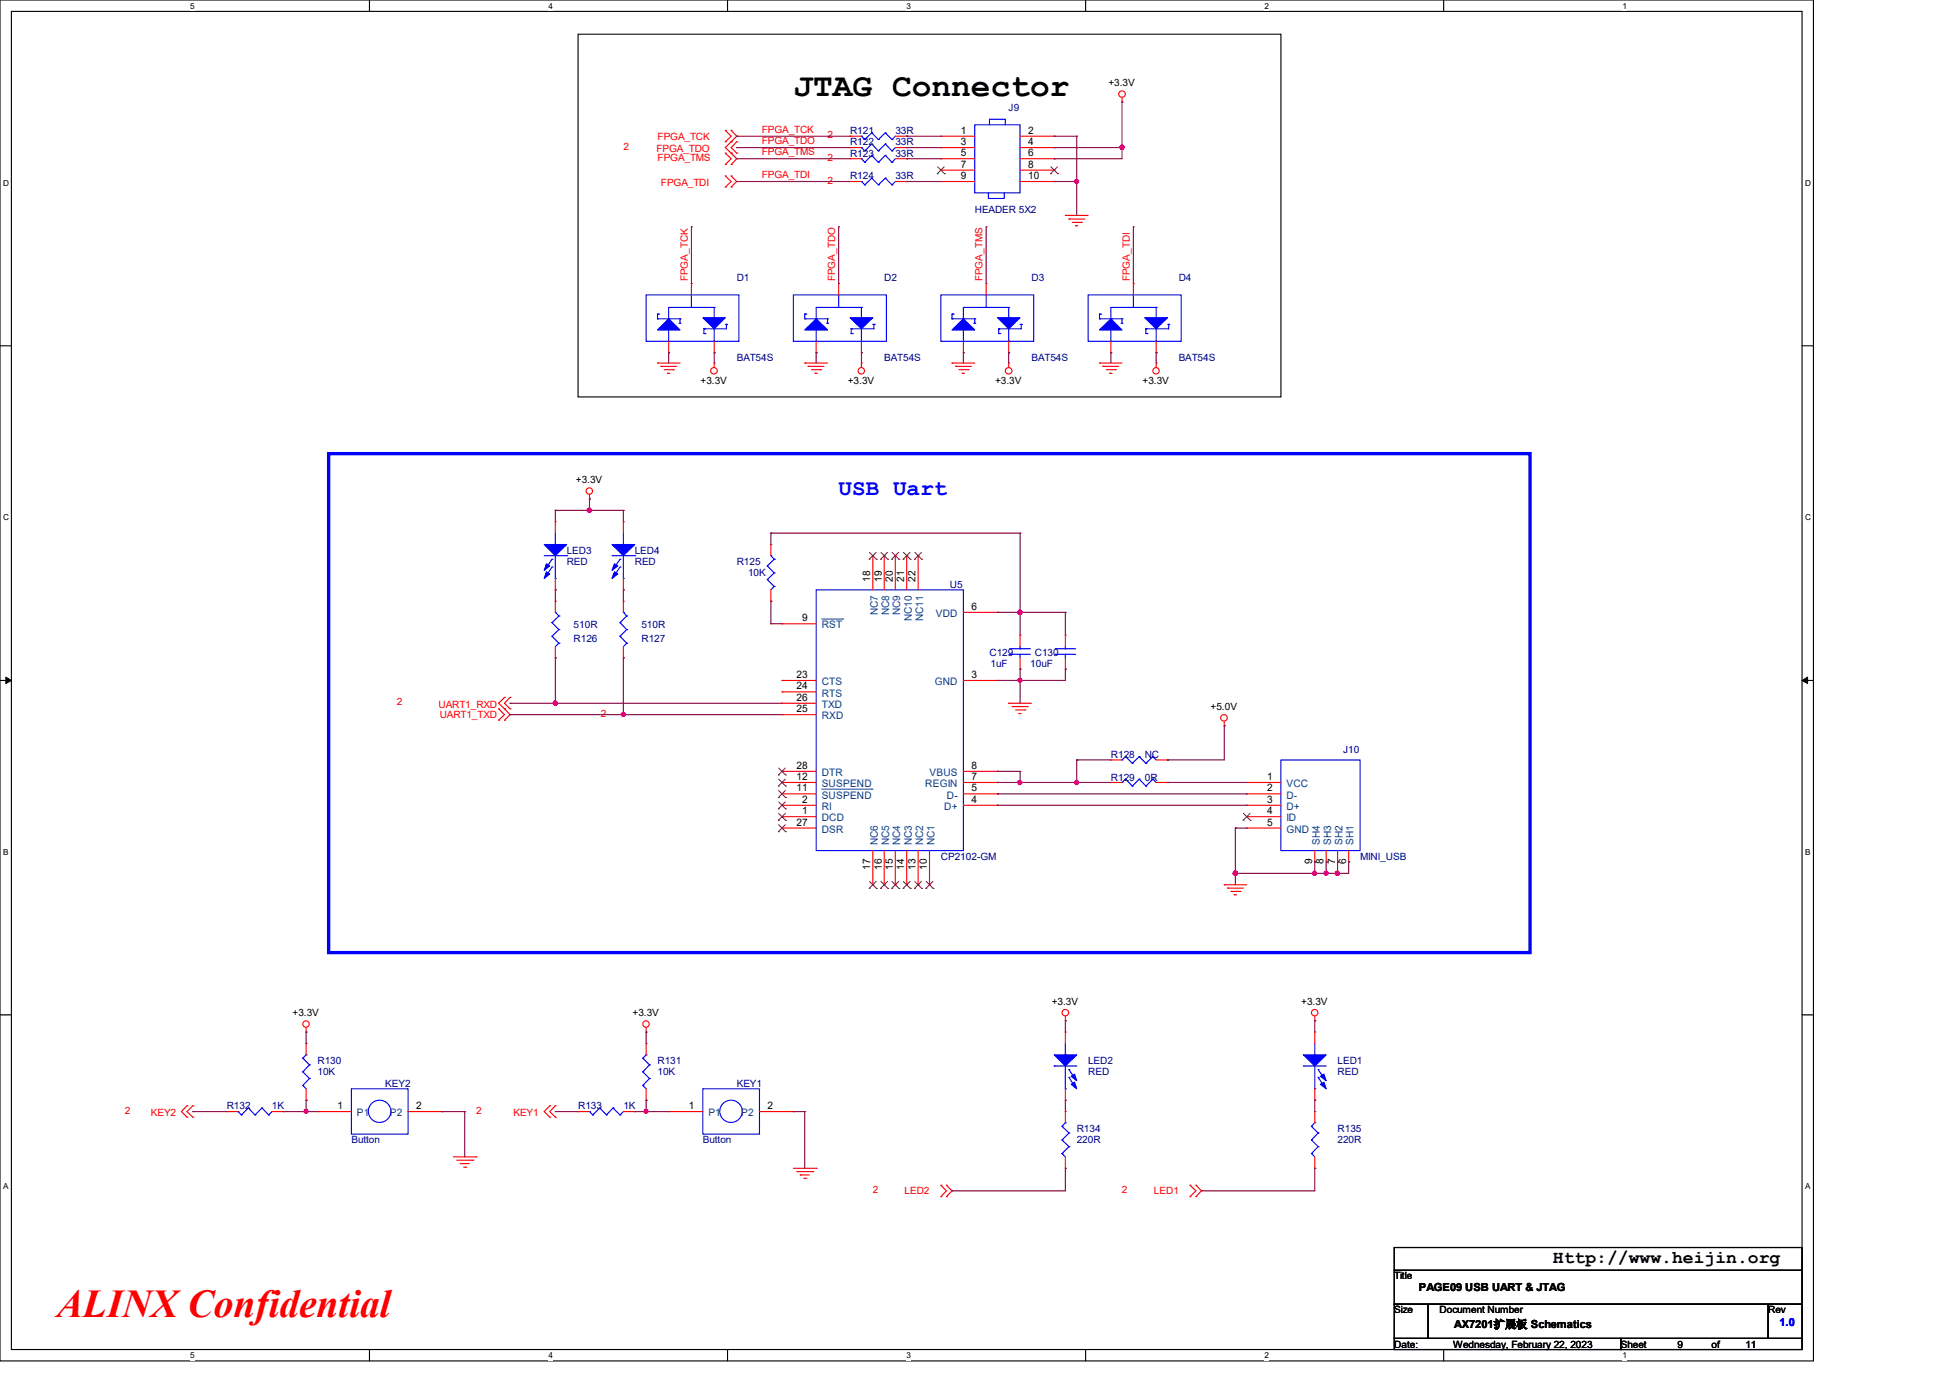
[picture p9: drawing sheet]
<svg xmlns="http://www.w3.org/2000/svg" width="297mm" height="210mm" viewBox="0 0 297 210" stroke-linecap="round" stroke-linejoin="round" font-family="sans-serif">
<path d="M0 0h276.4v207.3h-276.4zM1.7 1.7h272.9v203.8h-272.9z" fill="none" stroke="#000" stroke-width=".17"/>
<g fill="#fff">
<path d="M29 .2h.7v1.4h-.7z"/>
<path d="M29 205.7h.7v1.4h-.7z"/>
</g>
<path d="M56.3 0v1.7M56.3 205.5v1.8" fill="none" stroke="#000" stroke-width=".17"/>
<g fill="#fff">
<path d="M83.6 .2h.6v1.4h-.6z"/>
<path d="M83.6 205.7h.6v1.4h-.6z"/>
</g>
<path d="M110.9 0v1.7M110.9 205.5v1.8" fill="none" stroke="#000" stroke-width=".17"/>
<g fill="#fff">
<path d="M138.1 .2h.7v1.4h-.7z"/>
<path d="M138.1 205.7h.7v1.4h-.7z"/>
</g>
<path d="M165.4 0v1.7M165.4 205.5v1.8" fill="none" stroke="#000" stroke-width=".17"/>
<g fill="#fff">
<path d="M192.7 .2h.7v1.4h-.7z"/>
<path d="M192.7 205.7h.7v1.4h-.7z"/>
</g>
<path d="M220 0v1.7M220 205.5v1.8" fill="none" stroke="#000" stroke-width=".17"/>
<g fill="#fff">
<path d="M247.3 .2h.6v1.4h-.6z"/>
<path d="M247.3 205.7h.6v1.4h-.6z"/>
<path d="M.5 27.2h.9v1.4h-.9z"/>
<path d="M275.1 27.2h.9v1.4h-.9z"/>
<path d="M.5 78.1h.9v1.4h-.9z"/>
<path d="M275.1 78.1h.9v1.4h-.9z"/>
</g>
<path d="M0 52.7h1.7M274.6 52.7h1.8" fill="none" stroke="#000" stroke-width=".17"/>
<g fill="#fff">
<path d="M.5 129.1h.8v1.4h-.8z"/>
<path d="M275.1 129.1h.8v1.4h-.8z"/>
</g>
<path d="M0 103.6h1.7M274.6 103.6h1.8" fill="none" stroke="#000" stroke-width=".17"/>
<path d="M.9 103.1l.8 .5-.8 .5zM274.6 103.6l.9-.5v1z" fill="#000" stroke="#000" stroke-width=".15"/>
<g fill="#fff">
<path d="M.5 180h.8v1.4h-.8z"/>
<path d="M275.1 180h.8v1.4h-.8z"/>
</g>
<path d="M88.1 5.2h107.1v55.3h-107.1zM0 154.6h1.7M274.6 154.6h1.8M212.5 190h62.1v3.5h-62.1zM212.5 193.5h62.1v5.1h-62.1zM212.5 198.6h5.1v5.2h-5.1zM217.6 198.6h51.9v5.2h-51.9zM269.5 198.6h5.1v5.2h-5.1zM212.5 203.8h34.5v1.7h-34.5zM247 203.8h27.6v1.7h-27.6z" fill="none" stroke="#000" stroke-width=".17"/>
<path d="M50.1 69.1h183.1v76h-183.1z" fill="none" stroke="#00f" stroke-width=".51"/>
<g fill="none" stroke="#f00" stroke-width=".17">
<path d="M110.5 19.9h.1M110.5 19.9l.9 .8-.9 .9M111.4 19.9h.1M111.4 19.9l.9 .8-1.8 1.8 .9 .8M171 15.5h.1M171 14.9v.6M110.5 21.6h.1M110.5 25.1h.1M110.5 23.3h.1M110.5 28.5h.1M110.5 26.8h.1M110.5 23.3l.9 .9-.9 .9"/>
<path d="M110.5 26.8l.9 .8-.9 .9M111.4 21.6h.1M111.4 23.3h.1M111.4 25.1h.1M111.4 26.8h.1M111.4 28.5h.1M111.4 23.3l.9 .9-.9 .9M111.4 26.8l.9 .8-.9 .9M112.3 21.6h.1M112.3 23.3h.1M112.3 21.6l-.9 .9 .9 .8M129.5 22.5h.1"/>
<path d="M129.5 24.2h.1M129.5 20.7h.1M129.5 27.6h.1M129.5 22.5h1.8M129.5 24.2h1.8M129.5 20.7h1.8M129.5 27.6h1.8M136.4 22.5h1.8M136.4 24.2h1.8M136.4 20.7h1.8M136.4 27.6h1.8M138.2 22.5h.1"/>
<path d="M138.2 24.2h.1M138.2 20.7h.1M138.2 27.6h.1M143.4 20.7h.1M143.4 22.5h.1M143.4 24.2h.1M143.4 25.9h.1M143.4 27.6h.1M143.4 22.5h5.1M143.4 24.2h5.1M143.4 20.7h5.1M143.4 25.9h5.1"/>
<path d="M143.4 27.6h5.1M155.4 22.5h5.3M155.4 24.2h5.3M155.4 20.7h5.3M155.4 25.9h5.3M155.4 27.6h5.3M160.7 20.7h.1M160.7 22.5h.1M160.7 24.2h.1M160.7 25.9h.1M160.7 27.6h.1M162.3 32.8h.1"/>
<path d="M162.3 32.8h3.5M162.9 33.4h.1M162.9 33.4h2.4M163.4 33.9h1.4M163.9 34.4h.1M163.9 34.4h.4M164.8 33.9h.1M100.2 55.3h.1M100.2 55.3h3.4M100.7 55.8h.1M100.7 55.8h2.4M101.2 56.3h1.4"/>
<path d="M101.7 56.9h.1M101.7 56.9h.4M101.9 53.7h.1M101.9 52v1.7M102.6 56.3h.1M105.4 43.2h.1M105.4 43.2v1.7M108.8 55.3h.1M108.8 53.7h.1M108.8 52v1.7M108.8 55.3v.7M122.6 55.3h.1"/>
<path d="M122.6 55.3h3.5M123.1 55.8h.1M123.1 55.8h2.5M123.7 56.3h1.4M124.2 56.9h.1M124.2 56.9h.3M124.4 53.7h.1M124.4 52v1.7M125.1 56.3h.1M127.8 43.2h.1M127.8 43.2v1.7M131.3 55.3h.1"/>
<path d="M131.3 53.7h.1M131.3 52v1.7M131.3 55.3v.7M145.1 55.3h.1M145.1 55.3h3.4M145.6 55.8h.1M145.6 55.8h2.4M146.1 56.3h1.4M146.6 56.9h.1M146.6 56.9h.4M146.8 53.7h.1M146.8 52v1.7"/>
<path d="M147.5 56.3h.1M150.3 43.2h.1M150.3 43.2v1.7M153.7 55.3h.1M153.7 53.7h.1M153.7 52v1.7M153.7 55.3v.7M167.6 55.3h.1M167.6 55.3h3.4M168.1 55.8h.1M168.1 55.8h2.4M168.6 56.3h1.4"/>
<path d="M169.1 56.9h.1M169.1 56.9h.4M169.3 53.7h.1M169.3 52v1.7M170 56.3h.1M172.7 43.2h.1M172.7 43.2v1.7M176.2 55.3h.1M176.2 53.7h.1M176.2 52v1.7M176.2 55.3v.7M84.6 79.5h.1"/>
<path d="M84.6 79.5v1.7M89.8 76h.1M89.8 75.3v.7M95 79.5h.1M95 79.5v1.7M84.6 91.6h.1M84.6 89.8h.1M84.6 88.1v1.7M84.6 91.6v1.7M84.6 98.5v1.7M95 91.6h.1M95 89.8h.1"/>
<path d="M95 88.1v1.7M95 91.6v1.7M95 98.5v1.7M117.5 91.6h.1M117.5 82.9h.1M117.5 82.9v1.7M117.5 89.8v1.8M119.2 95h.1M119.2 95h5.2M133 84.6h.1M133 84.6v5.2M134.7 84.6h.1"/>
<path d="M134.7 84.6v5.2M136.4 84.6h.1M136.4 84.6v5.2M138.2 84.6h.1M138.2 84.6v5.2M139.9 84.6h.1M139.9 84.6v5.2M146.8 93.3h5.2M152 93.3h.1M155.4 96.7h.1M155.4 96.7v1.8M162.3 96.7h.1"/>
<path d="M162.3 96.7v1.8M76 109.7h.1M76 107.9h.1M76 107.9l.9 .9-.9 .9M76.9 107.9h.1M76.9 109.7h.1M76.9 106.2h.1M76.9 107.9l.8 .9-.8 .9M76.9 106.2l-.9 .9 .9 .8M77.7 106.2h.1M77.7 107.9h.1M77.7 106.2l-.8 .9 .8 .8"/>
<path d="M84.6 100.2h.1M95 100.2h.1M119.2 119.2h.1M119.2 103.6h.1M119.2 105.4h.1M119.2 108.8h.1M119.2 107.1h.1M119.2 117.5h.1M119.2 107.1h5.2M119.2 119.2h5.2M119.2 103.6h5.2M119.2 117.5h5.2"/>
<path d="M119.2 105.4h5.2M119.2 108.8h5.2M146.8 119.2h5.2M146.8 103.6h5.2M146.8 117.5h5.2M152 103.6h.1M152 119.2h.1M152 117.5h.1M153.7 107.1h.1M153.7 107.1h3.5M154.3 107.6h.1M154.3 107.6h2.4"/>
<path d="M154.8 108.1h1.4M155.3 108.7h.1M155.3 108.7h.3M155.4 101.9h.1M155.4 100.2v1.7M156.2 108.1h.1M162.3 101.9h.1M162.3 100.2v1.7M169.3 119.2h.1M169.3 115.7h.1M169.3 119.2h1.7M169.3 115.7h1.7"/>
<path d="M176.2 119.2h1.7M176.2 115.7h1.7M177.9 119.2h.1M177.9 115.7h.1M186.6 110.5h.1M186.6 109.9v.6M190 119.2h.1M190 119.2h5.2M119.2 124.4h.1M119.2 122.6h.1M119.2 120.9h.1M119.2 126.1h.1"/>
<path d="M119.2 120.9h5.2M119.2 122.6h5.2M119.2 124.4h5.2M119.2 126.1h5.2M133 134.7h.1M133 129.5v5.2M134.7 134.7h.1M134.7 129.5v5.2M136.4 134.7h.1M136.4 129.5v5.2M138.2 134.7h.1M138.2 129.5v5.2"/>
<path d="M139.9 134.7h.1M139.9 129.5v5.2M141.6 134.7h.1M141.6 129.5v5.2M146.8 120.9h5.2M146.8 122.6h5.2M152 122.6h.1M152 120.9h.1M186.6 134.7h.1M186.6 134.7h3.4M187.1 135.3h.1M187.1 135.3h2.4"/>
<path d="M187.6 135.8h1.4M188.1 136.3h.1M188.1 136.3h.3M189 135.8h.1M190 120.9h.1M190 122.6h.1M190 124.4h.1M190 126.1h.1M190 120.9h5.2M190 122.6h5.2M190 124.4h5.2M190 126.1h5.2"/>
<path d="M200.4 131.3h.1M200.4 129.5v1.8M202.1 131.3h.1M202.1 129.5v1.8M203.8 131.3h.1M203.8 129.5v1.8M205.5 131.3h.1M205.5 129.5v1.8M46.7 157.2h.1M46.7 158.9h.1M46.7 156.5v.7M46.7 158.9v1.8"/>
<path d="M98.5 157.2h.1M98.5 158.9h.1M98.5 156.5v.7M98.5 158.9v1.8M162.3 155.4h.1M162.3 157.2h.1M162.3 154.8v.6M162.3 157.2v1.7M200.4 155.4h.1M200.4 157.2h.1M200.4 154.8v.6M200.4 157.2v1.7"/>
<path d="M28.5 168.4h.1M28.5 170.1h.1M28.5 168.4l-.9 .9 .9 .8M29.4 168.4h.1M29.4 170.1h.1M29.4 168.4l-.9 .9 .9 .8M34.5 169.3h.1M34.5 169.3h1.8M41.4 169.3h1.8M43.2 169.3h.1M46.7 167.6h.1M46.7 165.8v1.8"/>
<path d="M48.4 169.3h.1M48.4 169.3h5.2M62.2 169.3h5.2M67.4 169.3h.1M69.1 176.2h3.5M69.6 176.7h2.5M70.1 177.2h.1M70.1 177.2h1.4M70.7 177.8h.3M71 177.8h.1M72.1 176.7h.1M72.6 176.2h.1"/>
<path d="M83.8 168.4h.1M83.8 170.1h.1M83.8 168.4l-.9 .9 .9 .8M84.6 168.4h.1M84.6 170.1h.1M84.6 168.4l-.8 .9 .8 .8M88.1 169.3h.1M88.1 169.3h1.7M95 169.3h1.7M96.7 169.3h.1M98.5 167.6h.1M98.5 165.8v1.8"/>
<path d="M101.9 169.3h.1M101.9 169.3h5.2M115.7 169.3h5.2M120.9 169.3h.1M120.9 177.9h3.5M121.4 178.4h2.5M122 178.9h.1M122 178.9h1.3M122.5 179.5h.3M122.8 179.5h.1M123.9 178.4h.1M124.4 177.9h.1"/>
<path d="M162.3 177.9h.1M162.3 169.3h.1M162.3 167.6h.1M162.3 165.8v1.8M162.3 169.3v1.7M162.3 176.2v1.7M200.4 177.9h.1M200.4 169.3h.1M200.4 167.6h.1M200.4 165.8v1.8M200.4 169.3v1.7M200.4 176.2v1.7"/>
<path d="M143.4 182.2h.1M143.4 180.5h.1M143.4 180.5l.8 .9-.8 .8M144.2 180.5h.1M144.2 182.2h.1M144.2 180.5l.9 .9-.9 .8M181.4 182.2h.1M181.4 180.5h.1M181.4 180.5l.8 .9-.8 .8M182.2 180.5h.1M182.2 182.2h.1M182.2 180.5l.9 .9-.9 .8"/>
<circle cx="171" cy="14.3" r=".5"/>
<circle cx="108.8" cy="56.5" r=".5"/>
<circle cx="131.3" cy="56.5" r=".49"/>
<circle cx="153.7" cy="56.5" r=".5"/>
<circle cx="176.2" cy="56.5" r=".49"/>
<circle cx="89.8" cy="74.8" r=".49"/>
<circle cx="186.5" cy="109.3" r=".5"/>
<circle cx="46.6" cy="156" r=".49"/>
<circle cx="98.4" cy="156" r=".49"/>
<circle cx="162.4" cy="154.2" r=".5"/>
<circle cx="200.3" cy="154.2" r=".49"/>
</g>
<g fill="none" stroke="#00f" stroke-width=".17">
<path d="M148.5 19h6.9v10.4h-6.9zM150.8 19v-.8h2.4v.8M131.3 22.5h.1M131.3 24.2h.1M131.3 20.7h.1M131.3 27.6h.1M131.3 22.5l.5 .5M131.3 24.2l.5 .5M131.3 20.7l.5 .6M131.3 27.6l.5 .6M131.8 23h.1M131.8 24.7h.1"/>
<path d="M131.8 21.3h.1M131.8 28.2h.1M132.8 21.9h.1M132.8 23.7h.1M132.8 20.2h.1M132.8 27.1h.1M132.8 21.9l1.1 1.1M132.8 21.9l-1 1.1M132.8 23.7l1.1 1M132.8 23.7l-1 1M132.8 20.2l1.1 1.1M132.8 20.2l-1 1.1"/>
<path d="M132.8 27.1l1.1 1.1M132.8 27.1l-1 1.1M133.9 23h.1M133.9 24.7h.1M133.9 21.3h.1M133.9 28.2h.1M134.9 21.9h.1M134.9 23.7h.1M134.9 20.2h.1M134.9 27.1h.1M134.9 21.9l1 1.1M134.9 21.9l-1 1.1"/>
<path d="M134.9 23.7l1 1M134.9 23.7l-1 1M134.9 20.2l1 1.1M134.9 20.2l-1 1.1M134.9 27.1l1 1.1M134.9 27.1l-1 1.1M135.9 23h.1M135.9 24.7h.1M135.9 21.3h.1M135.9 28.2h.1M136.4 22.5l-.5 .5M136.4 24.2l-.5 .5"/>
<path d="M136.4 20.7l-.5 .6M136.4 27.6l-.5 .6M150.6 29.4v.8h2.4v-.8M98.5 44.9h14.1v7.1h-14.1zM100.2 48.6h.1M100.2 47.8h.1M100.2 48.6h3.4M100.2 47.8h.2M100.2 47.8v.8M100.4 47.8h.1M101.9 52h.1M101.9 48.6h.1"/>
<path d="M101.9 50.2v1.8M103.5 49.2h.1M103.6 48.6h.1M103.6 49.2h.1M103.6 48.6v.6M105.4 46.8h.1M105.4 44.9v1.9M107.3 50.1h.1M107.3 50.1v.7h.1M107.4 50.8h.1M108.8 48.4h.1M108.8 46.8h.1"/>
<path d="M108.8 52h.1M108.8 46.8h-6.9v1.8M108.8 46.8v1.6M108.8 50.1v1.9M110.5 49.4h.2M110.7 49.4h.1M110.7 49.4v.7h-3.4M120.9 44.9h14.2v7.1h-14.2zM122.6 48.6h.1M122.6 47.8h.1M122.6 48.6h3.5M122.6 47.8v.8"/>
<path d="M122.6 47.8h.2M122.8 47.8h.1M124.4 52h.1M124.4 48.6h.1M124.4 50.2v1.8M125.9 49.2h.2M126.1 48.6h.1M126.1 49.2h.1M126.1 48.6v.6M127.8 46.8h.1M127.8 44.9v1.9M129.7 50.1h.1"/>
<path d="M129.7 50.1v.7h.2M129.9 50.8h.1M131.3 48.4h.1M131.3 46.8h.1M131.3 52h.1M131.3 46.8h-6.9v1.8M131.3 46.8v1.6M131.3 50.1v1.9M133 49.4h.2M133.2 49.4h.1M133.2 49.4v.7h-3.5M143.4 44.9h14.1v7.1h-14.1z"/>
<path d="M145.1 48.6h.1M145.1 47.8h.1M145.1 48.6h3.4M145.1 47.8v.8M145.2 47.8h.1M146.8 52h.1M146.8 48.6h.1M146.8 50.2v1.8M148.4 49.2h.1M148.5 48.6h.1M148.5 49.2h.1M148.5 48.6v.6"/>
<path d="M150.3 46.8h.1M150.3 44.9v1.9M152.2 50.1h.1M152.2 50.1v.7h.2M152.4 50.8h.1M153.7 48.4h.1M153.7 46.8h.1M153.7 52h.1M153.7 46.8h-6.9v1.8M153.7 46.8v1.6M153.7 50.1v1.9M155.4 49.4h.2"/>
<path d="M155.6 49.4h.1M155.6 49.4v.7h-3.4M165.8 44.9h14.2v7.1h-14.2zM167.6 48.6h.1M167.6 47.8h.1M167.6 48.6h3.4M167.6 47.8v.8M167.7 47.8h.1M169.3 52h.1M169.3 48.6h.1M169.3 50.2v1.8M170.8 49.2h.2"/>
<path d="M171 48.6h.1M171 49.2h.1M171 48.6v.6M172.7 46.8h.1M172.7 44.9v1.9M174.6 50.1h.1M174.6 50.1v.7h.2M174.8 50.8h.1M176.2 48.4h.1M176.2 46.8h.1M176.2 52h.1M176.2 46.8h-6.9v1.8"/>
<path d="M176.2 46.8v1.6M176.2 50.1v1.9M177.9 49.4h.2M178.1 49.4h.1M178.1 49.4v.7h-3.5M82.9 84.6h3.5M84.1 96.9h.1M84.1 94.8h.1M84.1 85.2h.1M84.1 86.4h.1M84.1 96.9l1.1 1.1M84.1 94.8l1.1 1.1"/>
<path d="M84.1 85.2l-1 1.5M84.1 86.4l-1 1.5M84.6 93.3h.1M84.6 82.9h.1M84.6 88.1h.1M84.6 93.3l.6 .5M84.6 81.2v1.7M84.6 84.6v3.5M85.2 98h.1M85.2 95.9h.1M85.2 93.8h.1M85.2 98l-.6 .5"/>
<path d="M85.2 95.9l-1.1 1M85.2 93.8l-1.1 1M86.4 84.6h.1M93.3 84.6h3.4M94.5 96.9h.1M94.5 94.8h.1M94.5 85.2h.1M94.5 86.4h.1M94.5 96.9l1 1.1M94.5 94.8l1 1.1M94.5 85.2l-1.1 1.5M94.5 86.4l-1.1 1.5"/>
<path d="M95 93.3h.1M95 82.9h.1M95 88.1h.1M95 93.3l.5 .5M95 81.2v1.7M95 84.6v3.5M95.5 98h.1M95.5 95.9h.1M95.5 93.8h.1M95.5 98l-.5 .5M95.5 95.9l-1 1M95.5 93.8l-1 1"/>
<path d="M96.7 84.6h.1M116.9 88.3h.1M116.9 86.2h.1M116.9 88.3l1.1 1M116.9 86.2l1.1 1M117.5 84.6h.1M117.5 84.6l.5 .6M118 89.3h.1M118 87.2h.1M118 85.2h.1M118 89.3l-.5 .5M118 87.2l-1.1 1.1"/>
<path d="M118 85.2l-1.1 1M124.4 89.8h22.4v39.7h-22.4zM153.9 99.7h.1M153.9 98.8h.1M153.9 99.7h3.1M153.9 98.8h3.1M155.4 98.8h.1M155.4 99.7h.1M155.4 98.5v.3M155.4 99.7v.5M160.8 99.7h.1M160.8 98.8h.1"/>
<path d="M160.8 99.7h3.1M160.8 98.8h3.1M162.3 98.8h.1M162.3 99.7h.1M162.3 98.5v.3M162.3 99.7v.5M171 119.2h.1M171 115.7h.1M171.5 118.7h.1M171.5 115.2h.1M171.5 118.7l1.1 1M171.5 118.7l-.5 .5"/>
<path d="M171.5 115.2l1.1 1M171.5 115.2l-.5 .5M172.6 119.7h.1M172.6 116.2h.1M173.6 118.7h.1M173.6 115.2h.1M173.6 118.7l1 1M173.6 118.7l-1 1M173.6 115.2l1 1M173.6 115.2l-1 1M174.6 119.7h.1M174.6 116.2h.1"/>
<path d="M175.7 118.7h.1M175.7 115.2h.1M175.7 118.7l.5 .5M175.7 118.7l-1.1 1M175.7 115.2l.5 .5M175.7 115.2l-1.1 1M195.2 115.7h12.1v13.8h-12.1zM162.3 158.9v1.8M200.4 158.9v1.8M36.3 169.3h.1M36.3 169.3l.5 .5M36.8 169.8h.1"/>
<path d="M37.8 168.7h.1M37.8 168.7l1.1 1.1M37.8 168.7l-1 1.1M38.9 169.8h.1M39.9 168.7h.1M39.9 168.7l1 1.1M39.9 168.7l-1 1.1M40.9 169.8h.1M41.4 169.3l-.5 .5M46.1 165.3h.1M46.1 163.2h.1M46.1 161.2h.1"/>
<path d="M46.1 165.3l.6 .5M46.1 163.2l1.1 1.1M46.1 161.2l1.1 1M46.7 160.7h.1M46.7 160.7l-.6 .5M47.2 164.3h.1M47.2 162.2h.1M47.2 164.3l-1.1 1M47.2 162.2l-1.1 1M53.6 165.8h8.6v6.9h-8.6zM89.8 169.3h.1M89.8 169.3l.5 .5"/>
<path d="M90.3 169.8h.1M91.4 168.7h.1M91.4 168.7l1 1.1M91.4 168.7l-1.1 1.1M92.4 169.8h.1M93.4 168.7h.1M93.4 168.7l1.1 1.1M93.4 168.7l-1 1.1M94.5 169.8h.1M95 169.3l-.5 .5M98 165.3h.1M98 163.2h.1"/>
<path d="M98 161.2h.1M98 165.3l.5 .5M98 163.2l1 1.1M98 161.2l1 1M98.5 160.7h.1M98.5 160.7l-.5 .5M99 164.3h.1M99 162.2h.1M99 164.3l-1 1M99 162.2l-1 1M107.1 165.8h8.6v6.9h-8.6zM160.7 162.3h.1"/>
<path d="M160.7 162.3h3.4M161.8 175.7h.1M161.8 173.6h.1M161.8 171.5h.1M161.8 175.7l.5 .5M161.8 173.6l1.1 1M161.8 171.5l1.1 1.1M162.3 171h.1M162.3 160.7h.1M162.3 165.8h.1M162.3 162.3v3.5M162.3 171l-.5 .5"/>
<path d="M162.9 174.6h.1M162.9 172.6h.1M162.9 162.9h.1M162.9 164.1h.1M162.9 174.6l-1.1 1.1M162.9 172.6l-1.1 1M162.9 162.9l1 1.5M162.9 164.1l1 1.6M198.6 162.3h.1M198.6 162.3h3.5M199.9 175.7h.1M199.9 173.6h.1"/>
<path d="M199.9 171.5h.1M199.9 175.7l.5 .5M199.9 173.6l1 1M199.9 171.5l1 1.1M200.4 171h.1M200.4 160.7h.1M200.4 165.8h.1M200.4 171l-.5 .5M200.4 162.3v3.5M200.9 174.6h.1M200.9 172.6h.1M200.9 162.9h.1"/>
<path d="M200.9 164.1h.1M200.9 174.6l-1 1.1M200.9 172.6l-1 1M200.9 162.9l1 1.5M200.9 164.1l1 1.6"/>
<circle cx="57.9" cy="169.2" r="1.7"/>
<circle cx="111.4" cy="169.2" r="1.7"/>
</g>
<g fill="#00f" stroke="#00f" stroke-width=".17">
<path d="M122.6 50.2l1.8-1.6 1.7 1.6z"/>
<path d="M129.5 48.4h3.5l-1.7 1.7z"/>
<path d="M145.1 50.2l1.7-1.6 1.7 1.6z"/>
<path d="M152 48.4h3.4l-1.7 1.7z"/>
<path d="M167.6 50.2l1.7-1.6 1.7 1.6z"/>
<path d="M174.5 48.4h3.4l-1.7 1.7z"/>
<path d="M82.9 82.9h3.5l-1.8 1.7z"/>
<path d="M83.3 85.9l.5 .3-.9 .7z"/>
<path d="M83.3 87.1l.5 .3-.9 .7z"/>
<path d="M198.6 160.7h3.5l-1.7 1.6z"/>
<path d="M201.2 163.9l.6-.3 .3 1z"/>
<path d="M201.2 165.1l.6-.3 .3 1z"/>
<path d="M101.9 48.6l1.7 1.6h-3.4z"/>
<path d="M107.1 48.4h3.4l-1.7 1.7z"/>
<path d="M93.3 82.9h3.4l-1.7 1.7z"/>
<path d="M93.6 85.9l.5 .3-.8 .7z"/>
<path d="M93.6 87.1l.5 .3-.8 .7z"/>
<path d="M160.7 160.7h3.4l-1.8 1.6z"/>
<path d="M163.2 163.9l.5-.3 .4 1z"/>
<path d="M163.2 165.1l.5-.3 .4 1z"/>
</g>
<g fill="none" stroke="#804000" stroke-width=".15">
<path d="M142.8 26.5h.1M142.9 25.4l1 1.1M143.9 25.4l-1.1 1.1M143.9 26.5h.1M160.1 26.5h.1M160.1 25.4l1.1 1.1M161.2 25.4l-1.1 1.1M161.2 26.5h.1M132.5 85.2h.1M132.5 84.1l1.1 1.1M133.5 84.1l-1 1.1M133.6 85.2h.1"/>
<path d="M134.2 85.2h.1M134.2 84.1l1.1 1.1M135.3 84.1l-1.1 1.1M135.3 85.2h.1M135.9 85.2h.1M135.9 84.1l1.1 1.1M136.9 84.1l-1 1.1M137 85.2h.1M137.6 85.2h.1M137.7 84.1l1 1.1M138.7 84.1l-1.1 1.1M138.7 85.2h.1"/>
<path d="M139.4 85.2h.1M139.4 84.1l1.1 1.1M140.4 84.1l-1 1.1M140.5 85.2h.1M118.6 119.7h.1M118.6 118h.1M118.7 118.7l1 1M118.7 117l1 1M119.7 118.7l-1.1 1M119.7 117l-1.1 1M119.7 119.7h.1M119.7 118h.1"/>
<path d="M118.6 124.9h.1M118.6 123.2h.1M118.6 121.5h.1M118.6 126.7h.1M118.7 123.9l1 1M118.7 122.1l1 1.1M118.7 120.4l1 1.1M118.7 125.6l1 1.1M119.7 123.9l-1.1 1M119.7 122.1l-1.1 1.1M119.7 120.4l-1.1 1.1M119.7 125.6l-1.1 1.1"/>
<path d="M119.7 124.9h.1M119.7 123.2h.1M119.7 121.5h.1M119.7 126.7h.1M132.5 135.3h.1M132.5 134.2l1.1 1.1M133.5 134.2l-1 1.1M133.6 135.3h.1M134.2 135.3h.1M134.2 134.2l1.1 1.1M135.3 134.2l-1.1 1.1M135.3 135.3h.1"/>
<path d="M135.9 135.3h.1M135.9 134.2l1.1 1.1M136.9 134.2l-1 1.1M137 135.3h.1M137.6 135.3h.1M137.7 134.2l1 1.1M138.7 134.2l-1.1 1.1M138.7 135.3h.1M139.4 135.3h.1M139.4 134.2l1.1 1.1M140.4 134.2l-1 1.1M140.5 135.3h.1"/>
<path d="M141.1 135.3h.1M141.1 134.2l1.1 1.1M142.2 134.2l-1.1 1.1M142.2 135.3h.1M189.4 124.9h.1M189.5 123.9l1 1M190.5 123.9l-1.1 1M190.5 124.9h.1"/>
</g>
<path d="M125.2 94.3h3.2M128.4 94.3h.1M125.2 120.2h7.7M132.9 120.2h.1" fill="none" stroke="#004080" stroke-width=".15"/>
<g fill="none" stroke="#800040" stroke-width=".17">
<path d="M171 15.5h.1M171 15.5v8.7h-10.3M105.4 34.5h.1M105.4 34.5v8.7M112.3 20.7h.1M112.3 22.5h.1M112.3 24.2h.1M112.3 27.6h.1M112.3 27.6h17.2M112.3 20.7h17.2M112.3 22.5h17.2M112.3 24.2h17.2"/>
<path d="M127.8 34.5h.1M127.8 34.5v8.7M138.2 20.7h.1M138.2 22.5h.1M138.2 24.2h.1M138.2 27.6h.1M138.2 27.6h5.2M138.2 20.7h5.2M138.2 22.5h5.2M138.2 24.2h5.2M150.3 34.5h.1M150.3 34.5v8.7"/>
<path d="M160.7 27.6h.1M160.7 20.7h.1M160.7 22.5h.1M160.7 24.2h.1M160.7 27.6h3.4M160.7 20.7h3.4M160.7 22.5h10.3M164.1 20.7h.1M164.1 27.6h.1M164.1 20.7v12.1M171 22.5h.1M172.7 34.5h.1"/>
<path d="M172.7 34.5v8.7M101.9 53.7h.1M101.9 53.7v1.6M108.8 53.7h.1M108.8 53.7v1.6M124.4 53.7h.1M124.4 53.7v1.6M131.3 53.7h.1M131.3 53.7v1.6M146.8 53.7h.1M146.8 53.7v1.6M153.7 53.7h.1"/>
<path d="M153.7 53.7v1.6M169.3 53.7h.1M169.3 53.7v1.6M176.2 53.7h.1M176.2 53.7v1.6M84.6 77.7h.1M84.6 77.7v1.8M84.6 77.7h10.4M89.8 76h.1M89.8 77.7h.1M89.8 76v1.7M95 77.7h.1"/>
<path d="M95 77.7v1.8M84.6 89.8h.1M84.6 89.8v1.8M95 89.8h.1M95 89.8v1.8M117.5 91.6h.1M117.5 95h.1M117.5 81.2h.1M117.5 81.2v1.7M117.5 91.6v3.4M117.5 95h1.7M117.5 81.2h37.9"/>
<path d="M152 93.3h.1M152 93.3h10.3M155.4 93.3h.1M155.4 81.2h.1M155.4 81.2v15.5M162.3 93.3h.1M162.3 93.3v3.4M77.7 107.1h.1M77.7 108.8h.1M77.7 107.1h41.5M77.7 108.8h41.5M84.6 107.1h.1"/>
<path d="M84.6 100.2h.1M84.6 100.2v6.9M95 108.8h.1M95 100.2h.1M95 100.2v8.6M152 119.2h.1M152 117.5h.1M152 103.6h.1M152 119.2h17.3M152 117.5h3.4M155.4 119.2h.1M155.4 117.5h.1"/>
<path d="M155.4 103.6h.1M155.4 101.9h.1M155.4 101.9v5.2M155.4 117.5v1.7M162.3 101.9h.1M162.3 101.9v1.7h-10.3M164.1 115.7h.1M164.1 119.2h.1M164.1 115.7h5.2M164.1 115.7v3.5M177.9 115.7h.1M177.9 119.2h.1"/>
<path d="M177.9 119.2h12.1M186.6 110.5h.1M186.6 110.5v5.2h-8.7M152 120.9h.1M152 122.6h.1M152 120.9h38M152 122.6h38M188.3 133h.1M188.3 126.1h.1M188.3 126.1h1.7M188.3 126.1v8.6M200.4 131.3h.1"/>
<path d="M200.4 133h.1M200.4 131.3v1.7M202.1 133h.1M202.1 131.3h.1M202.1 131.3v1.7M203.8 133h.1M203.8 131.3h.1M203.8 131.3v1.7M205.5 131.3h.1M205.5 131.3v1.7h-17.2M46.7 157.2h.1M46.7 157.2v1.7"/>
<path d="M98.5 157.2h.1M98.5 157.2v1.7M162.3 155.4h.1M162.3 155.4v1.8M200.4 155.4h.1M200.4 155.4v1.8M29.4 169.3h.1M29.4 169.3h5.1M43.2 169.3h.1M43.2 169.3h5.2M46.7 169.3h.1M46.7 167.6h.1"/>
<path d="M46.7 167.6v1.7M67.4 169.3h.1M67.4 169.3h3.4M70.8 169.3h.1M70.8 169.3v6.9M84.6 169.3h.1M84.6 169.3h3.5M96.7 169.3h.1M96.7 169.3h5.2M98.5 169.3h.1M98.5 167.6h.1M98.5 167.6v1.7"/>
<path d="M120.9 169.3h.1M120.9 169.3h1.7M122.6 169.3h.1M122.6 169.3v8.6M162.3 167.6h.1M162.3 177.9h.1M162.3 167.6v1.7M162.3 177.9v3.5h-17.2M200.4 167.6h.1M200.4 177.9h.1M200.4 167.6v1.7M200.4 177.9v3.5h-17.3"/>
<path d="M145.1 181.4h.1M183.1 181.4h.1"/>
</g>
<g fill="#f0f" stroke="#f0f" stroke-width=".17">
<circle cx="188.3" cy="133" r=".34"/>
<circle cx="203.8" cy="133" r=".34"/>
<circle cx="202.1" cy="133" r=".32"/>
<circle cx="155.4" cy="119.2" r=".32"/>
<circle cx="84.6" cy="107.1" r=".34"/>
<circle cx="95" cy="108.8" r=".32"/>
<circle cx="164.1" cy="119.2" r=".32"/>
<circle cx="200.3" cy="133" r=".32"/>
<circle cx="155.4" cy="93.3" r=".32"/>
<circle cx="89.8" cy="77.7" r=".32"/>
<circle cx="155.4" cy="103.6" r=".32"/>
<circle cx="164.1" cy="27.6" r=".32"/>
<circle cx="171" cy="22.4" r=".34"/>
<circle cx="98.4" cy="169.2" r=".32"/>
<circle cx="46.6" cy="169.2" r=".32"/>
</g>
<text font-size="6" fill="#f00" x="8.6" y="200.6">ALINX Confidential</text>
<text font-size="5" x="120.9" y="14.6">JTAG Connector</text>
<text font-size="3.4" fill="#00f" x="127.8" y="75.4">USB Uart</text>
<text font-size="2.8" x="236.6" y="192.3">Http://www.heijin.org</text>
<g font-size="1.7">
<text x="216.2" y="196.6">PAGE09 USB UART &amp; JTAG</text>
<text x="221.6" y="202.3">AX7201扩展板 Schematics</text>
</g>
<text font-size="1.7" fill="#00f" x="271.2" y="201.9">1.0</text>
<g font-size="1.6">
<text x="146.4" y="20.4">1</text>
<text x="146.4" y="22.1">3</text>
<text x="146.4" y="23.8">5</text>
<text x="156.7" y="20.4">2</text>
<text x="156.7" y="22.1">4</text>
<text x="156.7" y="23.8">6</text>
<text x="146.4" y="25.5">7</text>
<text x="146.4" y="27.3">9</text>
<text x="156.7" y="25.5">8</text>
<text x="156.7" y="27.3">10</text>
<text x="132.6" y="88.6" transform="rotate(-90 132.6 88.6)">18</text>
<text x="134.4" y="88.6" transform="rotate(-90 134.4 88.6)">19</text>
<text x="136.1" y="88.6" transform="rotate(-90 136.1 88.6)">20</text>
<text x="137.8" y="88.6" transform="rotate(-90 137.8 88.6)">21</text>
<text x="139.5" y="88.6" transform="rotate(-90 139.5 88.6)">22</text>
<text x="122.3" y="94.6">9</text>
<text x="148" y="92.9">6</text>
<text x="121.4" y="103.2">23</text>
<text x="121.4" y="105">24</text>
<text x="121.4" y="106.7">26</text>
<text x="148" y="103.2">3</text>
<text x="121.4" y="108.5">25</text>
<text x="121.4" y="118.8">12</text>
<text x="121.4" y="117.1">28</text>
<text x="148" y="118.8">7</text>
<text x="148" y="117.1">8</text>
<text x="193.1" y="118.8">1</text>
<text x="121.4" y="120.5">11</text>
<text x="121.4" y="125.7">27</text>
<text x="122.3" y="124">1</text>
<text x="122.3" y="122.3">2</text>
<text x="148" y="122.3">4</text>
<text x="148" y="120.5">5</text>
<text x="193.1" y="120.5">2</text>
<text x="193.1" y="122.3">3</text>
<text x="193.1" y="124">4</text>
<text x="193.1" y="125.7">5</text>
<text x="200" y="131.6" transform="rotate(-90 200 131.6)">9</text>
<text x="201.7" y="131.6" transform="rotate(-90 201.7 131.6)">8</text>
<text x="203.4" y="131.6" transform="rotate(-90 203.4 131.6)">7</text>
<text x="205.1" y="131.6" transform="rotate(-90 205.1 131.6)">6</text>
<text x="132.6" y="132.5" transform="rotate(-90 132.6 132.5)">17</text>
<text x="134.4" y="132.5" transform="rotate(-90 134.4 132.5)">16</text>
<text x="136.1" y="132.5" transform="rotate(-90 136.1 132.5)">15</text>
<text x="137.8" y="132.5" transform="rotate(-90 137.8 132.5)">14</text>
<text x="139.5" y="132.5" transform="rotate(-90 139.5 132.5)">13</text>
<text x="141.3" y="132.5" transform="rotate(-90 141.3 132.5)">10</text>
<text x="51.4" y="168.9">1</text>
<text x="63.4" y="168.9">2</text>
<text x="105" y="168.9">1</text>
<text x="117" y="168.9">2</text>
</g>
<g font-size="1.6" fill="#004080">
<text x="125.2" y="95.7">RST</text>
<text x="133.8" y="93.7" transform="rotate(-90 133.8 93.7)">NC7</text>
<text x="135.5" y="93.7" transform="rotate(-90 135.5 93.7)">NC8</text>
<text x="137.2" y="93.7" transform="rotate(-90 137.2 93.7)">NC9</text>
<text x="138.9" y="94.6" transform="rotate(-90 138.9 94.6)">NC10</text>
<text x="140.7" y="94.6" transform="rotate(-90 140.7 94.6)">NC11</text>
<text x="142.6" y="94">VDD</text>
<text x="125.2" y="104.3">CTS</text>
<text x="125.2" y="106.1">RTS</text>
<text x="125.2" y="107.8">TXD</text>
<text x="142.5" y="104.3">GND</text>
<text x="125.2" y="109.6">RXD</text>
<text x="125.2" y="119.9">SUSPEND</text>
<text x="125.2" y="118.2">DTR</text>
<text x="141" y="119.9">REGIN</text>
<text x="141.6" y="118.2">VBUS</text>
<text x="196" y="119.9">VCC</text>
<text x="125.2" y="125.1">DCD</text>
<text x="125.2" y="123.4">RI</text>
<text x="125.2" y="121.6">SUSPEND</text>
<text x="143.9" y="123.4">D+</text>
<text x="144.3" y="121.6">D-</text>
<text x="196" y="121.6">D-</text>
<text x="196" y="123.4">D+</text>
<text x="196" y="125.1">ID</text>
<text x="125.2" y="126.8">DSR</text>
<text x="133.8" y="128.7" transform="rotate(-90 133.8 128.7)">NC6</text>
<text x="135.5" y="128.7" transform="rotate(-90 135.5 128.7)">NC5</text>
<text x="137.2" y="128.7" transform="rotate(-90 137.2 128.7)">NC4</text>
<text x="138.9" y="128.7" transform="rotate(-90 138.9 128.7)">NC3</text>
<text x="140.7" y="128.7" transform="rotate(-90 140.7 128.7)">NC2</text>
<text x="142.4" y="128.7" transform="rotate(-90 142.4 128.7)">NC1</text>
<text x="196" y="126.8">GND</text>
<text x="201.1" y="128.7" transform="rotate(-90 201.1 128.7)">SH4</text>
<text x="202.9" y="128.7" transform="rotate(-90 202.9 128.7)">SH3</text>
<text x="204.6" y="128.7" transform="rotate(-90 204.6 128.7)">SH2</text>
<text x="206.3" y="128.7" transform="rotate(-90 206.3 128.7)">SH1</text>
<text x="54.4" y="170">P1</text>
<text x="59.4" y="170">P2</text>
<text x="107.9" y="170">P1</text>
<text x="112.9" y="170">P2</text>
</g>
<g font-size="1.5" fill="#000080">
<text x="153.7" y="16.9">J9</text>
<text x="129.5" y="22.1">R122</text>
<text x="129.5" y="23.9">R123</text>
<text x="129.5" y="20.4">R121</text>
<text x="136.4" y="22.1">33R</text>
<text x="136.4" y="23.9">33R</text>
<text x="136.4" y="20.4">33R</text>
<text x="129.5" y="27.3">R124</text>
<text x="136.4" y="27.3">33R</text>
<text x="148.5" y="32.5">HEADER 5X2</text>
<text x="112.3" y="42.8">D1</text>
<text x="134.7" y="42.8">D2</text>
<text x="157.2" y="42.8">D3</text>
<text x="179.6" y="42.8">D4</text>
<text x="112.3" y="54.9">BAT54S</text>
<text x="134.7" y="54.9">BAT54S</text>
<text x="157.2" y="54.9">BAT54S</text>
<text x="179.6" y="54.9">BAT54S</text>
<text x="86.4" y="84.3">LED3</text>
<text x="86.4" y="86">RED</text>
<text x="96.7" y="84.3">LED4</text>
<text x="96.7" y="86">RED</text>
<text x="112.3" y="86">R125</text>
<text x="114" y="87.8">10K</text>
<text x="144.7" y="89.5">U5</text>
<text x="87.4" y="95.7">510R</text>
<text x="97.7" y="95.7">510R</text>
<text x="87.4" y="97.8">R126</text>
<text x="97.7" y="97.8">R127</text>
<text x="150.8" y="99.9">C129</text>
<text x="151" y="101.6">1uF</text>
<text x="157" y="101.6">10uF</text>
<text x="157.7" y="99.9">C130</text>
<text x="169.3" y="118.9">R129</text>
<text x="169.3" y="115.4">R128</text>
<text x="174.5" y="118.9">0R</text>
<text x="174.5" y="115.4">NC</text>
<text x="204.7" y="114.7">J10</text>
<text x="143.4" y="130.9">CP2102-GM</text>
<text x="207.3" y="130.9">MINI_USB</text>
<text x="48.4" y="162.1">R130</text>
<text x="48.4" y="163.7">10K</text>
<text x="58.7" y="165.5">KEY2</text>
<text x="100.2" y="162.1">R131</text>
<text x="100.2" y="163.7">10K</text>
<text x="112.3" y="165.5">KEY1</text>
<text x="165.8" y="162.1">LED2</text>
<text x="165.8" y="163.7">RED</text>
<text x="203.8" y="162.1">LED1</text>
<text x="203.8" y="163.7">RED</text>
<text x="34.5" y="169">R132</text>
<text x="41.4" y="169">1K</text>
<text x="88.1" y="169">R133</text>
<text x="95" y="169">1K</text>
<text x="164.1" y="172.4">R134</text>
<text x="203.8" y="172.4">R135</text>
<text x="53.6" y="174.1">Button</text>
<text x="107.1" y="174.1">Button</text>
<text x="164.1" y="174.1">220R</text>
<text x="203.8" y="174.1">220R</text>
</g>
<g font-size="1.5">
<text x="168.9" y="13.2">+3.3V</text>
<text x="106.8" y="58.4">+3.3V</text>
<text x="129.2" y="58.4">+3.3V</text>
<text x="151.6" y="58.4">+3.3V</text>
<text x="174.1" y="58.4">+3.3V</text>
<text x="87.8" y="73.6">+3.3V</text>
<text x="184.5" y="108.2">+5.0V</text>
<text x="44.6" y="154.8">+3.3V</text>
<text x="96.4" y="154.8">+3.3V</text>
<text x="160.3" y="153">+3.3V</text>
<text x="198.3" y="153">+3.3V</text>
<text x="212.5" y="194.9">Title</text>
<text x="212.5" y="200">Size</text>
<text x="219.4" y="200">Document Number</text>
<text x="269.4" y="200">Rev</text>
<text x="212.5" y="205.2">Date:</text>
<text x="221.4" y="205.2">Wednesday, February 22, 2023</text>
<text x="247" y="205.2">Sheet</text>
<text x="255.6" y="205.2">9</text>
<text x="260.8" y="205.2">of</text>
<text x="266" y="205.2">11</text>
</g>
<g font-size="1.5" fill="#f00">
<text x="95" y="22.8">2</text>
<text x="100" y="23.2">FPGA_TDO</text>
<text x="100.2" y="21.3">FPGA_TCK</text>
<text x="116.1" y="20.2">FPGA_TCK</text>
<text x="116.1" y="21.9">FPGA_TDO</text>
<text x="116.1" y="23.6">FPGA_TMS</text>
<text x="126.1" y="21.1">2</text>
<text x="100.2" y="24.6">FPGA_TMS</text>
<text x="100.7" y="28.4">FPGA_TDI</text>
<text x="116.1" y="27.1">FPGA_TDI</text>
<text x="126.1" y="24.6">2</text>
<text x="126.1" y="28">2</text>
<text x="104.8" y="42.8" transform="rotate(-90 104.8 42.8)">FPGA_TCK</text>
<text x="127.3" y="42.8" transform="rotate(-90 127.3 42.8)">FPGA_TDO</text>
<text x="149.7" y="42.8" transform="rotate(-90 149.7 42.8)">FPGA_TMS</text>
<text x="172.2" y="42.8" transform="rotate(-90 172.2 42.8)">FPGA_TDI</text>
<text x="60.5" y="107.4">2</text>
<text x="66.8" y="107.8">UART1_RXD</text>
<text x="67" y="109.3">UART1_TXD</text>
<text x="91.6" y="109.2">2</text>
<text x="19" y="169.6">2</text>
<text x="23" y="170">KEY2</text>
<text x="72.6" y="169.6">2</text>
<text x="78.2" y="170">KEY1</text>
<text x="133" y="181.7">2</text>
<text x="137.8" y="181.9">LED2</text>
<text x="171" y="181.7">2</text>
<text x="175.9" y="181.9">LED1</text>
</g>
<g font-size="1.3">
<text x="29" y="1.4">5</text>
<text x="83.6" y="1.4">4</text>
<text x="138.1" y="1.4">3</text>
<text x="192.7" y="1.4">2</text>
<text x="247.3" y="1.4">1</text>
<text x=".5" y="28.3">D</text>
<text x="275.1" y="28.3">D</text>
<text x=".5" y="79.2">C</text>
<text x="275.1" y="79.2">C</text>
<text x=".5" y="130.2">B</text>
<text x="275.1" y="130.2">B</text>
<text x=".5" y="181.1">A</text>
<text x="275.1" y="181.1">A</text>
<text x="29" y="206.9">5</text>
<text x="83.6" y="206.9">4</text>
<text x="138.1" y="206.9">3</text>
<text x="192.7" y="206.9">2</text>
<text x="247.3" y="206.9">1</text>
</g>
</svg>
